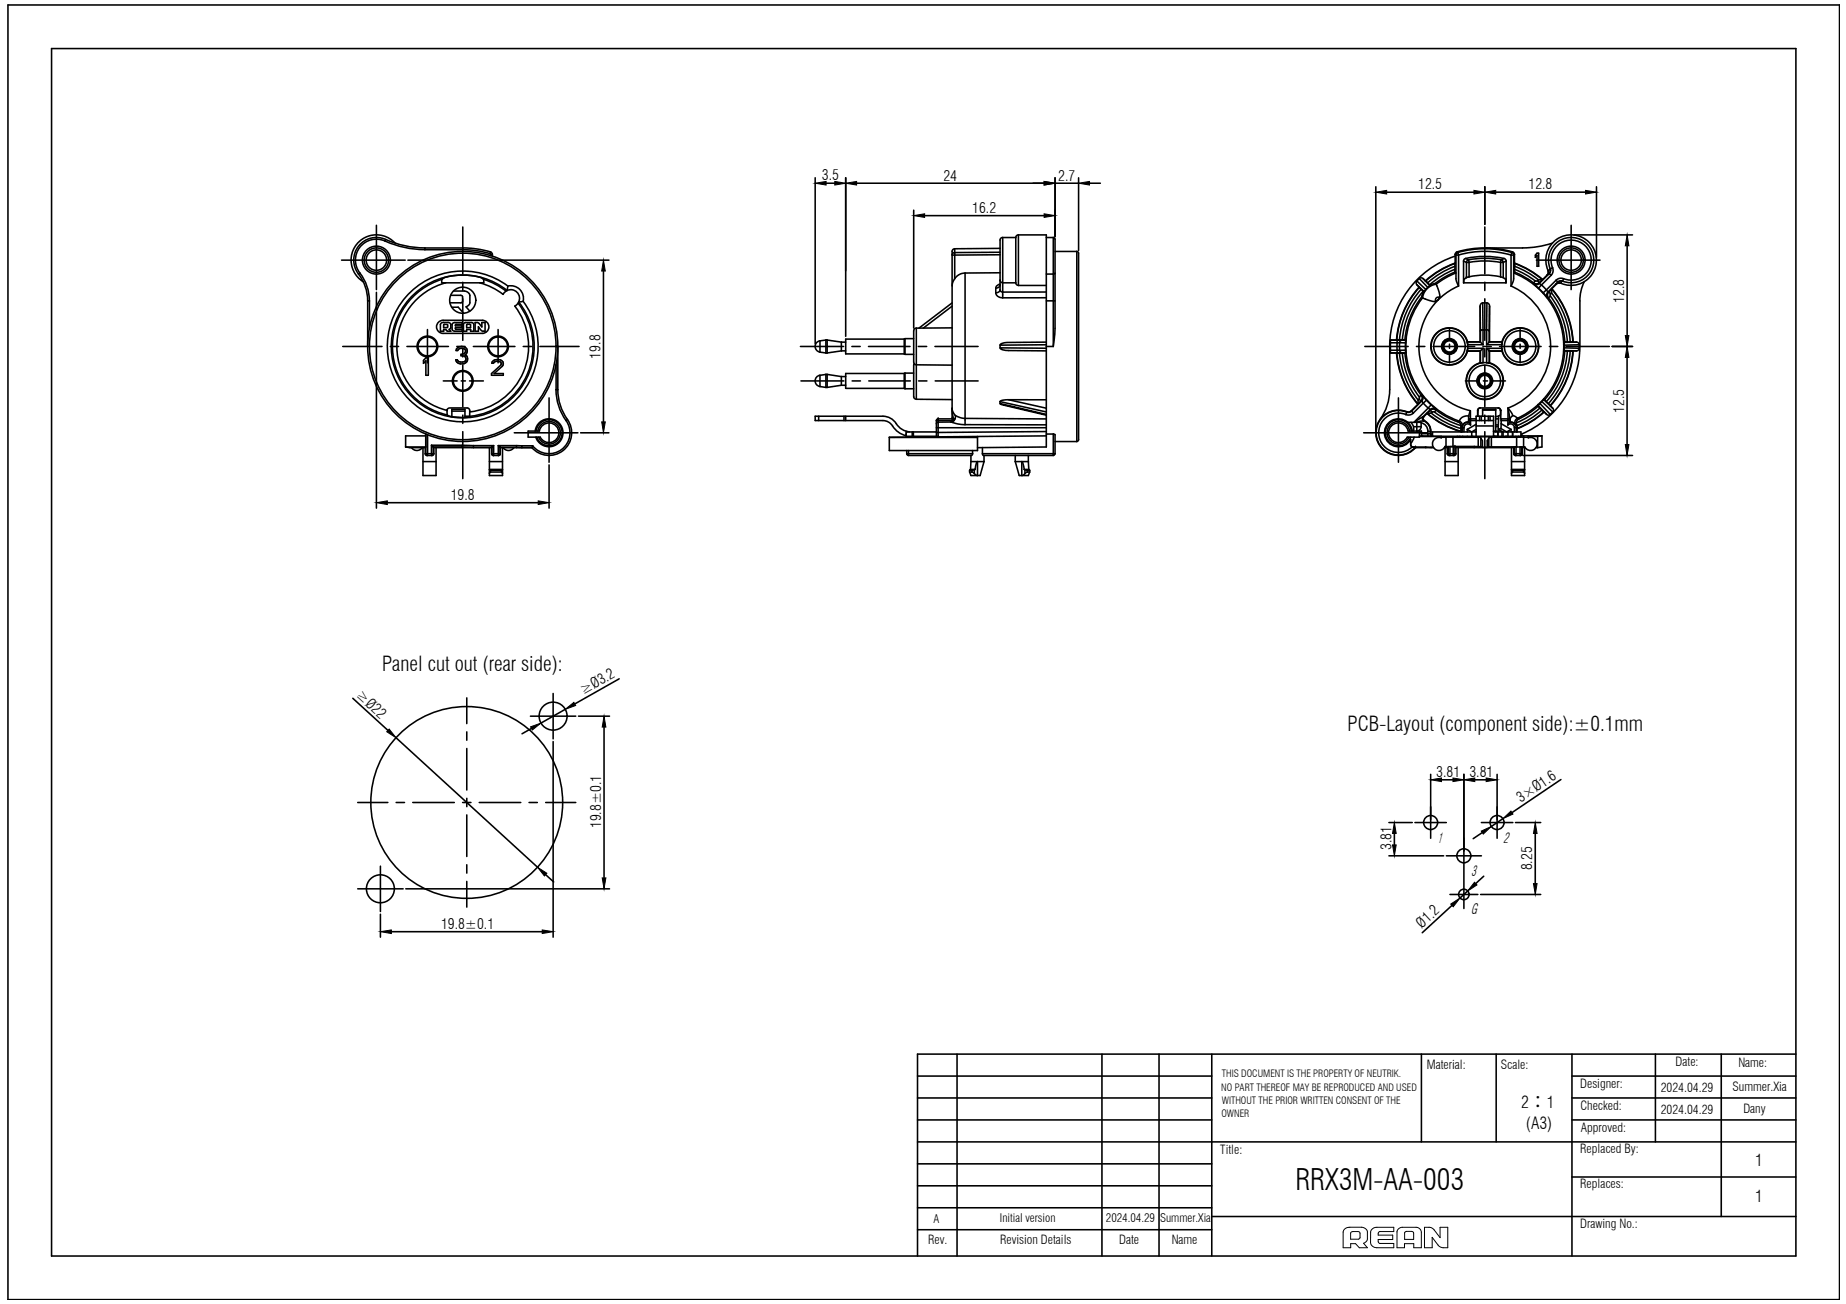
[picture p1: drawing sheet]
<svg xmlns="http://www.w3.org/2000/svg" width="297mm" height="210mm" viewBox="0 0 297 210" stroke-linecap="round" stroke-linejoin="round" font-family="sans-serif">
<!-- layer: _24_IMPORT -->
<g fill="none" stroke="#000" stroke-width=".25">
<path d="M62.1 38.5a3.6 3.6 0 0 0-4.4 1.1 3.6 3.6 0 0 0 0 4.5M62.1 38.5a15.3 15.3 0 0 0 6.3 1.4M62.1 38.6l-.1 .2M63.6 39.1a4.1 4.1 0 0 0-6.2 .2 4.1 4.1 0 0 0 1.1 6.1M68.4 39.9v.3M68.4 39.9h6.1M74.5 39.9l2.5 .2 1.9 .4M74.5 39.9v.3M160.9 40h-7.3M161.3 38.2l-.3 .2-.1 .2v8.1M161.3 38.2v8.8M161.3 38.2h2.1"/>
<path d="M163.4 38.2v7.3M163.9 37.8l-.4 .2-.1 .2M163.9 37.8h4.5v34.2l-11.1 .1M163.9 37.8v8.1M168.4 38.2h1.1M169.5 38.2l.3 .3v14.4l-.3 2.9M169.5 38.2v17.6M249.8 39.1l-1.3 .4-2.1 .3-7.5 .1M57.9 43.9l-.2 .2a7 7 0 0 1 1.5 4.3M59.2 48.4v7.4M59.2 48.4h.2M59.4 48.4v4.5"/>
<path d="M66.2 46.9a12.1 12.1 0 0 1 15.5-.8l-.1 .7a11.5 11.5 0 0 0-18.3 6.4 11.5 11.5 0 0 0 13.7 13.8 11.5 11.5 0 0 0 6.5-18.4l.7-.1a12.1 12.1 0 0 1-2.2 16.7 12.1 12.1 0 0 1-16.7-1.5 12.1 12.1 0 0 1 .9-16.8zM68.4 40.2a17 17 0 0 1-7.1-1.6 3.4 3.4 0 0 0-3.6 1.5 3.4 3.4 0 0 0 .2 3.8 7.3 7.3 0 0 1 1.5 4.5M68.4 40.2h6.1M68.5 57.6h.4v2.8h-.4v-2.3l-.4 .4v-.5zM71.1 45h.1M71.1 45v.5h6.7v-.5M71.1 45l.4-.3a11.3 11.3 0 0 1 5.7-.1l.6 .4M71.1 45a11.3 11.3 0 0 0-7.9 11.2 11.3 11.3 0 0 0 8.8 10.6M71.7 45.5a10.6 10.6 0 0 0-7.8 10.4 10.6 10.6 0 0 0 8 10.2M73.6 56a.89 .89 0 0 1 1.1-.2 .89 .89 0 0 1 .4 1l-.3 .3a.81 .81 0 0 1 .3 1.1 .81 .81 0 0 1-1 .4l-.6-.3-.2-.4h.3a.82 .82 0 0 0 1.4 0v-.2a.62 .62 0 0 0-.8-.4v-.3a.6 .6 0 0 0 .7-.6 .73 .73 0 0 0-1.3 0h-.2zM74.5 40.2l1.9 .1 2.4 .5M77.2 45.5l2.2 .9 1.5 1a1.4 1.4 0 0 1 2.3-.4 1.4 1.4 0 0 1-.4 2.3 10.6 10.6 0 0 1-7.2 17"/>
<path d="M77.8 45l1.7 .6 1.9 1.3M77.8 45h.1M78.8 40.8l.2 .2M78.9 40.6l.3 .4M78.9 40.6l-.1 .2M79 41v.2M79 41h.2M79.2 41v.2M79.4 58a.97 .97 0 0 1 1.6 .6l-.2 .4-1.3 1.1h1.5v.3h-1.9v-.3l1.5-1.3 .1-.2a.71 .71 0 0 0-1.3-.1h-.3zM81.7 46a2.04 2.04 0 0 1 2.5 2.5M83.4 48.8a11.3 11.3 0 0 1-7.8 18.2M89.5 58.7v4"/>
<path d="M89.8 55.8v6.9M131.9 54.9a.92 .92 0 0 0-.7 .9 .92 .92 0 0 0 .7 .9M131.9 54.9v1.8M131.9 54.9l1-.2v2.1l-1-.1M132.9 56.8h.2M132.9 54.7h.2M135.4 56.5h.7M135.4 55.1h.7M135.4 55.1l-2.3-.4v2.1l2.3-.3M135.4 55.1v1.4M145.5 54.6h-9.4v2.4h9.4M145.5 54.6v2.4"/>
<path d="M145.5 57h.1M145.6 57h1.4M145.6 54.5v2.5M145.6 54.5l-.1 .1M145.6 54.5h1.4M147 53.2v5.1l.2 .4 6 .1M147.1 58.5l-.1 5.3 .2 .4 .2 .1M147.4 52.8l-.2 .1-.2 .3M147.4 52.8v11.5h5.8M153.2 48.8l-5.3 4M153.2 49.3l-4.6 3.5M153.2 52.8h-5.8"/>
<path d="M153.6 40.7v4.2M153.6 44.9l-.3 .6-.1 .5M153.6 40.7l-.3 .1-.1 .3 7.7-.1M153.6 40v.7M153.6 40l-.2 .1-.2 .4v26.9M155.3 43.9a2.11 2.11 0 0 0-1.7 1M155.3 43.9v24.5M160.2 47.1a1 1 0 0 0 1.1 .8M160.9 46v-.1l-.2 .3-.5 .2M160.9 45.7l-.1 .1a.68 .68 0 0 0-.6 .6v.7M160.9 46.7l-.2 .3-.5 .1M160.9 46.7l.1 .2 .3 .1"/>
<path d="M160.9 45.1l.2 .4h.2M160.9 55.6v.4M160.9 43.9h-5.6M160.9 40.6l-7.3 .1M161.3 47v.9M161.3 45.5h2.1M163.4 45.5l.3 .4h.2M163.9 45.9h4.5M168.4 55.1h-6.3l-.8 .2-.4 .3 7.5-.1M168.4 56.1l-7.5-.1 .3 .3 .8 .1 6.4 .1M168.4 48.4h1.4M168.4 47.9h-7.1"/>
<path d="M168.4 55.8h1.1M168.4 47h-7.1M169.8 43.9l-.3 .2h-1.1M169.8 40.5h3.5M173.3 40.5l.3 .3-.1 30-.2 .3M173.3 40.5v30.6M223.7 54.8h2.5M223.7 56.4h1.1M223.7 55.2h1.1M224.7 56.8a14.2 14.2 0 0 0 3.4 8.3M224.7 54.7h-1v2.1l2.4 .1M224.7 54.7l1.5 .1"/>
<path d="M224.8 56.8a14.2 14.2 0 0 0 3.4 8.2M224.8 55.2v1.2M224.8 56.4h.4M224.8 54.8v.4M224.8 56.4v.4M225.2 56.9a13.8 13.8 0 0 0 3 7.5M225.2 55.2v1.2M225.2 56.4l.1 .2 .3 .2M225.2 55.2h-.4M225.2 55.2h1M225.6 54.8l-.3 .1-.1 .3M225.6 56.8h-1.9"/>
<path d="M225.6 56.9a13.3 13.3 0 0 0 2.8 7M226.1 56.8a12.9 12.9 0 0 0 2.6 6.8M226.2 55.2v1.2M226.2 56.4v.4M226.2 56.4h-1M226.2 54.8v.4M226.2 56.8h.1M226.2 54.8h.1M226.2 56.8l-.1 .1M226.2 56.8h-.6M228 45.2a.45 .45 0 0 0 0 .6M228 45.2l1.4 1.4"/>
<path d="M228 45.8l.4 .4M228 45.8l1.2 1.1M228.4 46.2a14.2 14.2 0 0 0-3.7 8.5M228.4 46.2v.1M228.4 44.8a.45 .45 0 0 1 .6 0M228.4 44.8l-.4 .4M228.4 44.8l1.3 1.5M228.4 46.3a14.2 14.2 0 0 0-3.6 8.4M228.4 46.3l.7 .6M228.7 46.6a13.8 13.8 0 0 0-3.5 8.1M228.8 47.8a12.9 12.9 0 0 0-2.7 6.9M228.8 47.8h.1"/>
<path d="M228.8 47.8l.1 .2M228.9 48a12.7 12.7 0 0 0 5.9 19.8M228.9 48h.1M229 44.8l1.1 1.1M229 44.8l1.1 1.2M229 46.9a13.3 13.3 0 0 0-3.4 7.8M229.1 46.9l-.3 .9M229.1 46.9h.1M229.4 46.6l-.2 .3M229.7 46.3l-.3 .3M230.1 46l-.4 .3M230.1 45.9v.1"/>
<path d="M231.1 45.7l-.2-.1-.8 .3M231.1 45.7a2.54 2.54 0 0 0-2.2 2.3M231.1 45.7l.4 1a1.46 1.46 0 0 1-.1 1.6l-.2 .1a2.06 2.06 0 0 1-1.8-.2l-.5-.2M231.6 47.9h-.5l-.1 .3v.3M234.1 42.9l-2 .9-2.4 1.7M234.1 43.4l-2.4 1.2-1.7 1.2M234.1 43.8l-1.6 .8-1.5 1M234.1 42.4a14.2 14.2 0 0 0-4.7 2.8M234.1 42.9v.9M234.1 43.8l.2 .1M234.1 41.2a15.3 15.3 0 0 0-10.5 14.6v6.9a8.2 8.2 0 0 1-1.5 4.8M234.1 42.3a14.2 14.2 0 0 0-4.7 2.9"/>
<path d="M234.1 41v1.9M234.1 41l.2 .1M234.3 43.9l-1.7 .8-1.5 1M234.3 41.1v3.9l.4 1M234.3 41.1h.4M234.4 40.5a15.9 15.9 0 0 1 9 0M234.4 40.6l-.3 .4M234.5 40.6l.1 .1M234.6 40.6a15.7 15.7 0 0 1 8.7 0M234.6 40.7l-.3 .2v.2M234.6 40.7l.1 .4M234.7 41.1a15.3 15.3 0 0 1 8.4 0"/>
<path d="M234.7 46a10.6 10.6 0 0 0-6.3 10.8 10.6 10.6 0 0 0 8.2 9.3M234.7 41.1v4.9M235.5 42v3.5h6.8v-3.5M235.5 42l.5 .2M235.6 45h.1M235.6 45l-.1 .5M235.8 41.6a14.5 14.5 0 0 1 6.2 0M235.8 41.6l-.2 .2-.1 .2M235.8 41.6l.5 .2M236 44.7h.1M236 42.2v2.5M236 42.2h.4"/>
<path d="M236 44.7l-.4 .3M236.1 55.1l.1 .4h2.4M236.1 56.5h.1M236.1 56.5h2.1M236.1 55.1h2.1M236.1 55a3 3 0 0 0-4.6-1.7 3 3 0 0 0 0 4.9 3 3 0 0 0 4.6-1.7M236.3 41.8l3-.2 2.2 .2M236.3 41.8l-.2 .2-.1 .2M236.3 41.8l.1 .4M236.4 44.6l1.4-.3h1.5l2.2 .3M236.4 42.2l2.9-.2 2.2 .2M236.4 44.6l-.4 .1"/>
<path d="M236.4 42.2v2.4M238.2 58.4a3 3 0 0 0-1.7 4.6 3 3 0 0 0 4.9 0 3 3 0 0 0-1.7-4.6M238.2 55l-2.1 .1M238.2 56.5v1.9M238.2 49.3v4M238.2 49.3v5.7M238.2 55v.1M238.2 53.3l.2-.2h1l.2 .2M238.2 55.1l.4 .4M238.2 53.3v1.8M238.2 56.5h.1M238.6 48.8a.5 .5 0 0 0-.4 .5"/>
<path d="M238.6 48.8v6.7M238.6 48.8h.7M238.6 56.1h-2.4l-.1 .4M238.6 56.1l-.4 .4M238.6 56.1v2.3h-.4M239.2 56.1v2.3h.4M239.2 56.1l.5 .4M239.2 56.1h2.5v.4M239.2 53.1v2.4M239.3 48.8a.5 .5 0 0 1 .4 .5M239.3 48.8l-.1 4.3M239.6 55.1l-.4 .4"/>
<path d="M239.6 58.4h.1M239.6 56.5h.1M239.6 53.3v1.8M239.6 56.5v1.9M239.6 56.5h2.1M239.6 55.1h2.1M239.7 55l-.1 .1M239.7 49.3v5.7M239.7 56.5v1.9M239.7 49.3l-.1 4M239.7 58.4h-.1M239.7 56.5h2"/>
<path d="M239.7 55l2 .1M241.5 44.6l.4 .1M241.5 42.2v2.4M241.5 41.8l.3 .2 .1 .2h-.4M241.5 41.8v.4M241.7 55a3 3 0 0 1 4.6-1.7 3 3 0 0 1 0 4.9 3 3 0 0 1-4.6-1.7M241.7 55.1v.4h-2.5M241.7 56.5h.1M241.9 44.7l.4 .3M242 41.6l.3 .2v.2M242 41.6l-.5 .2M242.3 45h.1"/>
<path d="M242.3 45v.5M242.3 42l-.4 .2v2.5M243.1 46a10.6 10.6 0 0 1 6.4 10 10.6 10.6 0 0 1-6.9 9.7M243.1 41.1v4.9M243.1 41.1h.5M243.3 40.7l.2 .1 .1 .3M243.3 40.7l-.2 .4M243.4 40.6l-.1 .1M243.4 40.6l.2 .2 .1 .2M243.6 41.1v3.9l-.5 1M243.6 43.9a12.7 12.7 0 0 1 8 11.5 12.7 12.7 0 0 1-7.4 11.9M243.7 42.3l2.7 1.4 1.8 1.3"/>
<path d="M243.7 42.4v1.4l-.1 .1M243.7 41l-.1 .1M243.7 41v1.4M243.7 42.4l2.7 1.3 1.8 1.3M243.7 43.8l1.6 .8 1.5 .9M243.7 43.4l1.7 .8 1.6 1M243.7 42.9l1.7 .7 2.1 1.4M246.8 45.7l.8 .7M246.8 45.5v.2M247.3 40.8h.3v2.1h-.3v-1.8l-.2 .3v-.3zM247.4 45.2h-.4l-.2 .3M247.4 45.2l.3 .3"/>
<path d="M247.6 46.4l.7 .7M247.7 45.6l-.5 .2-.4-.1M247.7 45.6l.3 .3M247.7 45.5l-.5 .2-.4-.2M247.7 45.5v.1M248 45.9l.8 .7M248 45.9l-.4 .5M248.2 45h-.7l-.1 .2M248.2 45l-.5 .5M248.8 46.7l-.5 .4 .7 .8M248.8 46.7l.3 .3M248.9 44.3l-.7 .7"/>
<path d="M248.9 44.3h.1M249.1 47l-.2 .5 .1 .4M249.1 43.5a4.1 4.1 0 0 1 3.3-5.6 4.1 4.1 0 0 1 4.4 4.8 4.1 4.1 0 0 1-5.8 2.8l-.6 .2M249.1 43.5l.1 .4-.2 .4M249.1 43.6v.3l-.2 .4M249.1 47.9a12.9 12.9 0 0 1 2.7 7.1M249.2 47.9h-.2M249.2 47l-.2 .5 .2 .4M249.2 47l.3 .3 .2-.1M249.2 47h-.1M249.3 44l-.3 .3M249.3 44h.1"/>
<path d="M249.3 44l-1.6 1.6M249.3 44l.3 .3M249.4 43.3h.1M249.4 43.2a3.6 3.6 0 0 1 2.9-4.9 3.6 3.6 0 0 1 4.1 4 3.6 3.6 0 0 1-5 2.9M249.5 43.4l-.1-.1 .1 .2M249.5 43.4l-.4 .1M249.5 43.4v.1M249.5 47.7a13.3 13.3 0 0 1 2.7 7.3M249.5 43.5l-.2 .5M249.5 47.7l-.3 .2M249.5 47.3v.4M249.6 44.3l-1.6 1.6"/>
<path d="M249.6 47.1a13.8 13.8 0 0 1 3.1 7.9M249.7 46.5a14.2 14.2 0 0 1 3.4 8.5M249.7 46.5v.7M249.7 46.5l-.5 .5M249.7 46.5a14.2 14.2 0 0 1 3.4 8.6M249.7 46.5h.1M249.8 43.1a3.2 3.2 0 0 1 2.6-4.4 3.2 3.2 0 0 1 3.6 3.6 3.2 3.2 0 0 1-4.4 2.6M249.8 43.1l.1 .1a1.11 1.11 0 0 1-.3 1.1M249.8 43.1l-.4 .2M250.4 45.7v.1M250.4 45.1l-1.6 1.6M250.4 45.1l.3 .3"/>
<path d="M250.4 45.8l-.7 .7M250.7 45.4l-1.6 1.6M250.7 45.4h.1M250.7 45.4l-.3 .3M251 45.6l-.6 .2M251.2 45.2l-.5 .2M251.2 45.2l.2 .1M251.2 45.2h.1M251.3 45.2l-.1 .4M251.3 45.2h.1M251.3 45.2l.1 .1M251.6 44.9a1.11 1.11 0 0 0-1.2 .2"/>
<path d="M251.6 44.9l-.2 .4M251.7 56.4l1.4 .1M251.7 55.1h.1M251.7 55.1v.5M251.7 56v.4M251.7 56.4l2 .1M251.7 56l2.4 .1M251.7 55.6v.4M251.8 55h1.3M251.8 55l-.1 .1M251.8 56.5a12.9 12.9 0 0 1-3.3 7.9M252.2 56.5a13.3 13.3 0 0 1-3.4 8.1"/>
<path d="M252.7 56.5a13.8 13.8 0 0 1-3.5 8.5M253.1 56.5a14.2 14.2 0 0 1-3.7 8.8M253.1 55v.1M253.1 56.5a14.2 14.2 0 0 1-3.6 8.8M253.1 56.5h.6M253.1 55.1h.6M253.7 55.1a.43 .43 0 0 1 .4 .4M253.7 55.1h-2M254.1 56.1a.43 .43 0 0 1-.4 .4M254.1 55.5l-2.4 .1M254.1 55.5v.6M254.2 55.8a15.3 15.3 0 0 1-9.3 14.1v.3"/>
<path d="M254.2 48.4v7.4M254.9 45.4l-.5 1.4-.2 1.6M65.3 72l2.8 .1M65.3 72h3.2h-.1M66.2 72a1.05 1.05 0 0 0 1.8 0M68.1 72.1v4.4h2.1v-4.4M68.1 74.3h2.1M68.4 73l.3 .3h.9l.2-.3M68.4 72l-.3 .1M68.4 73h1.4M68.4 72v1M68.5 69.9v3.1l.1 .2 .2 .1v-3.3"/>
<path d="M68.5 70.2h-3.2v1.8M69.4 71.7l.3 .2M69.4 71.7v1.6l.3-.2v-1.2M69.4 71.7h5M69.7 71.9h4.7M69.7 71.9l.1 .1M69.8 72l.4 .1M69.8 72v1M70.2 72.1h8.6M71.9 66.1l.2-.3 .3-.1h2.9l.3 .3v1M71.9 66.1v.7a5.2 5.2 0 0 0 2.9 .4h.5l.3-.2M71.9 66.1h.1"/>
<path d="M72.7 66.2h2.1M72.7 67.1v-1.2h2.1v1.3M74.4 71.9l4.8 .1M74.4 71.9v.2M74.4 71.7h1.8M74.4 71.7v.2M74.8 67h.8M76.2 71.7h3.2M76.2 71.7v.4M78.8 75.6l.1 .1M78.8 72.1v4.4h2.1v-4.4M78.8 75.6h2.1"/>
<path d="M78.8 74.3h2.1M78.9 76l-.1 .2M78.9 76h1.8M78.9 75.7h1.8M78.9 75.7v.3M79.1 73l.1 .2 .2 .1M79.1 72l-.3 .1M79.1 73h1.4M79.1 72v1M79.2 72v1.1l.2 .2M79.2 72h.1M79.4 71.7l-.3 .3"/>
<path d="M79.4 71.7v1.6M80.2 71.7l.3 .3M80.2 71.7v1.6l.3-.2v-1.1M80.2 71.7h2.9M80.5 72h.1M80.5 72h3.5M80.5 73l-.2 .3h-.9M80.5 72l.4 .1M80.5 72v1M80.7 76l.2 .2M80.7 75.7v.3M80.9 75.6l-.2 .1"/>
<path d="M81 72a1.05 1.05 0 0 0 1.7 0M83.1 71.7l.9 .1M83.1 71.7v.4M84 71.8v.3M84 71.8h1.7M85 69.4h1.8M85.7 71.8l-.1 .2-4.7 .1M86.1 69.4a2.25 2.25 0 0 1 2.4-2 2.25 2.25 0 0 1 2.1 2.3M86.3 69.4a2.1 2.1 0 0 1 2.2-1.8 2.1 2.1 0 0 1 1.9 2.1M86.5 69.4a1.83 1.83 0 0 1 2-1.6 1.83 1.83 0 0 1 1.7 1.9M86.8 69.4a1.58 1.58 0 0 1 1.7-1.3 1.58 1.58 0 0 1 1.4 1.6M89.5 62.7a8.5 8.5 0 0 0 1.6 5"/>
<path d="M89.5 62.7h.3M89.8 62.7a8.2 8.2 0 0 0 1.5 4.8M91.1 67.7a3.4 3.4 0 0 1-.7 4.6 3.4 3.4 0 0 1-4.7-.5M91.3 67.5a3.6 3.6 0 0 1-.7 5 3.6 3.6 0 0 1-5-.5M91.3 67.5l-.2 .2M131.7 67v.7M131.9 60.4a.92 .92 0 0 0-.7 .9 .92 .92 0 0 0 .7 .9M131.9 60.4v1.8M131.9 60.4l1-.1v2.1l-1-.2M132.9 60.3h.2M132.9 62.4h.2M135.4 60.6l-2.3-.3v2.1l2.3-.4"/>
<path d="M135.4 60.6v1.4M135.4 62h.7M135.4 60.6h.7M135.8 67v.7M136.1 67v.7M143.1 70.4h14.2M145.5 60.1h-9.4v2.4h9.4M145.5 62.5l.1 .1M145.5 60.1v2.4M145.6 60.1v2.5M145.6 62.6h1.4M145.6 60.1h1.4"/>
<path d="M145.6 60.1h-.1M145.8 69.8l-.1 .3M145.9 73l.3 .3M145.9 73h10.6M145.9 72.5v.5M145.9 69.4v.1M146.2 72.5v.8h10.1l.2-.3M146.4 69.5a3.2 3.2 0 0 1-2.5-1.7 2.52 2.52 0 0 0-1.8-.8h-10.9v.7h10.9a2.08 2.08 0 0 1 1.8 1.2l1 .9 .9 .3M146.8 69.5v.7M146.9 69.5v.7M147 69.5v.7M150.7 69.5h-4.9v.7h4.9"/>
<path d="M150.7 68.9h17.7M150.7 67.7h2.8M150.7 67.7v2.6M151 68l-.3 .2M151 67.4l-.3 .3M151 70.3h.1M151 67.4v2.9M151 67.4h.1M151 67.4h2.2M153 67.9l1 .3 1.3 .2M153 67.9l-2 .1M153.2 67.4l.3 .3"/>
<path d="M153.2 67.4h.1M153.2 65.8l.2 .6 .3 .5M153.2 65.7l.3 1.9M153.5 67.6h.1M153.5 67.6v.1M153.5 67.6l-.5 .3M153.7 67.4l-.2 .2M153.7 66.9l.7 .3 .9 .1 13.1 .1M153.7 66.9v.5M155.3 68.4h13.1M156 76h.4M156 75.7h.4"/>
<path d="M156 75.7v.3M156.2 75.6h.7M156.2 75.6l-.2 .1M156.2 74.3h2.1M156.2 73.3v1M156.2 74.3v1.3M156.4 75.7v.3M156.5 72.5v.5M156.8 75.6v.6M156.9 75.6l.2-1.1 .2-.2v2.2l-.9-.5M156.9 75.6l-.5 .1M157.3 70.3v2.2h-14.2v-2.1"/>
<path d="M158.1 73h11.7M158.1 72v1M158.3 74.3l-.6 2.2h-1.5l-.2-.5M158.3 73.3v1M160.9 64.7v.3M160.9 64.7l7.5 1.6M162.3 64.3l6.1 1.4M163.4 74.3l.6 2.2h1.5l.2-.5M163.4 74.3h2.1M163.4 73.3v1M164.8 75.6h.1M164.8 75.6l-.2-1-.2-.3v2.2l.9-.5"/>
<path d="M164.8 75.6h.7M164.9 75.6l.4 .1M164.9 75.6v.6M165.3 76h.4M165.3 75.7h.4M165.3 75.7v.3M165.5 74.3v1.3M165.5 73.3v1M165.5 75.6l.2 .1M165.7 75.7v.3M168.4 64.4l-6.3-.1-.8 .1-.4 .3M168.4 66.7l-7.5-1.7 .4 .2 7.1 1.6"/>
<path d="M168.4 70.2l-25.3 .2M168.4 69.5l-17.7 .1M168.4 69.9h1.1M169.5 69.9v3.4h-11.3l-.1-.3M169.5 69.9l.3 .1v3M169.8 73l-.3 .3M169.8 71.1h3.5M223.4 69.7a1.58 1.58 0 0 1 1.5-1.6 1.58 1.58 0 0 1 1.7 1.3h2.1v.4M226.2 66.7a3.2 3.2 0 0 0-4.3 3.6 3.2 3.2 0 0 0 5.3 1.6M226.3 66.3a3.6 3.6 0 0 0-4.8 4.2 3.6 3.6 0 0 0 6.3 1.5M226.4 66.3h.1M226.4 66.3a3.6 3.6 0 0 0-4.9 4.2 3.6 3.6 0 0 0 6.2 1.5"/>
<path d="M226.4 66.3l-.2 .4M226.5 68a2.25 2.25 0 0 0-3.3 .3 2.25 2.25 0 0 0 .6 3.2 2.25 2.25 0 0 0 3.2-.7v.8M226.5 68a2.25 2.25 0 0 1 .7 1.4M226.5 68h2.2v.7M226.8 69.4a1.83 1.83 0 0 0-2.1-1.5 1.83 1.83 0 0 0-1.5 2M227 71.6l.1 .3 .3 .1M227 71.6l.2 .3M227 68l.5 .7M227.1 69.4a2.1 2.1 0 0 0-2.2-1.8 2.1 2.1 0 0 0-2 2.1M227.1 66.1l-.4 .2h-.3M227.1 66.1v.1M227.1 66.2l-.3 .2-.4-.1"/>
<path d="M227.1 66.2l.3 .3M227.2 71.9l.2 .1M227.4 72l.4 .1M227.4 72h2M227.4 72h.1M227.4 66.5a1.14 1.14 0 0 1-1.2 .2M227.8 72h.1M227.8 72.1h2.9M228.1 65.1l-1 1M228.2 65l-.1 .1M228.3 64.2l-.1 .2v.6M228.3 64.2l.3 .3"/>
<path d="M228.4 63.9l-.1 .3M228.6 64.5l-.4 .5M228.7 68.1a1.36 1.36 0 0 1 1.1 1.3M228.7 68.7h-1.2l-.1 .7M228.7 63.6l.1 .5-.2 .4M228.7 63.6l-.3 .3M228.7 69.8l.1 .3 .2 .1M228.7 69.8h1.1M228.8 64.5l.2 .4M228.8 64.5h-.2M228.8 64.5l-1.7 1.7M228.8 63.6l.7 .8"/>
<path d="M228.8 63.6l.2 .5-.2 .4M228.8 63.6h-.1M229 67.1l-.1 .4 .2 .3M229 67.1l-1.4 .9M229 64.9l.8 .8M229 64.9l-1.6 1.6M229.1 67.1l-.1 .3 .2 .3M229.1 67.1h-.1M229.1 67.8a1.87 1.87 0 0 1 1.1 2M229.1 67.8l-1.1 .2v1.4a.72 .72 0 0 0 .7-.7M229.1 67.8h.1M229.2 67.7a1.85 1.85 0 0 1 1 1.7"/>
<path d="M229.2 67.7l-.1 .1M229.4 72h.9M229.4 72v.1M229.5 64.4l.8 .8M229.5 64.4l-.5 .5M229.6 66.5a14.2 14.2 0 0 0 5.5 3M229.6 66.6l-.5 .5M229.7 66.5a15.7 15.7 0 0 0 5.5 3M229.7 66.5l-.1 .1M229.8 65.7l.4 .2M229.8 65.7l.5-.5 .8 .7M229.8 65.7l-2.3 2.3"/>
<path d="M230.2 66.1l.3 .3-.2 .1M230.2 66.1l-.5 .4M230.2 69.8h-.4M230.2 69.8v.2l.3 .2h-.7v-.4M230.2 69.8h.1M230.2 65.9v.2M230.2 65.9l-1.2 1.2M230.2 69.7l.3 .4M230.2 69.7v.1M230.2 69.4h-.4v.4M230.2 69.4v.3M230.3 72h.3"/>
<path d="M230.3 72v.1M230.3 66.5a13.8 13.8 0 0 0 4.8 2.5M230.3 66.5h-.6M230.5 69.5h7M230.8 66.3l-.4 .1M230.8 66.3l2.4 1.5 1.9 .7M231.1 66l1.4 1 2.1 .9M231.1 66l-.5-.1-.4 .2M231.1 66l-.3 .3M231.1 65.9l-.5-.2-.4 .2M231.1 65.9v.1M231.9 70.2v.3a1.05 1.05 0 0 0-1.3 .6 1.05 1.05 0 0 0 .6 1.3 1.05 1.05 0 0 0 1.3-.5"/>
<path d="M231.9 70.4h.8M232.4 72.1h.1M232.5 72.1v4.4h2.1v-4.4M232.5 74.3h2.1M232.5 71.9h.2M232.7 70.4h1.1v1.5h-1.1zM232.9 73l.2 .3h1l.2-.3M232.9 72l-.4 .1M232.9 73h1.4M232.9 72v1M233.8 70.4h4.4M233.8 71.9h.3v1.2l-.3 .2z"/>
<path d="M234.1 71.9h.1M234.1 71.9l.2 .1M234.3 72l.3 .1M234.3 72v1M234.5 70.2l.1 .1M234.6 70.3h1.5M234.6 72.1h8.6M234.7 67.9l.3 .3 .1 .5 .2-.1M234.8 67.8l.4 .3 .1 .5M234.8 67.8l.1-.3a1.37 1.37 0 0 1 1.4-.5v1M234.8 67.8l-.1 .1M234.9 70.2l-.3 .1"/>
<path d="M235.1 68.7v.1M235.1 69.5v-.6h.5v.6M235.1 69.5h.1M235.3 68.6h.1M235.3 68.9v.6M235.4 70.2l-.1 .1M236.1 69.1l.7 .4M236.1 69.1v.4M236.1 70.2v.1M236.3 67.7h4M236.3 67.1l.3-1v2.3l-.3-.4M236.3 68l-.6 .1-.4 .5"/>
<path d="M236.3 68a.9 .9 0 0 0-1 .8M236.6 67.4l-.3 .3M236.6 67.4h.9M236.6 68.4a.62 .62 0 0 0-.7-.1 .62 .62 0 0 0-.3 .5M236.6 67.4l-.2 .2-.1 .4M236.8 70.3h-.7M236.8 69.5v.8M237 70.2l-.2 .1M237.2 71.9h-3.9v1.4l-.3-.2v-1.2l-.1 .1M237.2 71.9h.7M237.2 71.9v.2M237.5 70.2v-3.2h2.8v3.2"/>
<path d="M237.5 68.6h2.8M237.5 68.3l-1.4 .8M237.5 69.1l-.7 .4M237.5 69.5h-.1M237.8 66.1h.1M237.8 66.3v.7M237.8 66.1v.9M237.9 71.9h.4M237.9 70.4v1.5M238.1 67v.7M238.2 70.3h1.5l-.4 .7v1h-.8v-1zM238.2 65.7l-.3 .1-.1 .3"/>
<path d="M238.2 65.7h2.9l.2 .1 .2 .3M238.3 71.9h.2M238.3 70.5v1.4M238.4 67v.7M238.6 67v-1.1h2.1v3.6M238.6 66h2.1M239 72v.1M239.5 67v.7M239.6 71.9l-.3 .1M239.6 71.9h4.4M239.6 70.5v1.4M239.6 70.4h4.4"/>
<path d="M239.8 67v.7M240 70.4v1.5M240.3 69.4l.4 .1h4v.7h-16.3M240.3 70.1l.6 .1M240.3 69.4h.4M240.7 68.7h.4M240.7 68.4h.4M240.7 67.4h.4M241 69.5v.7M241.1 65.7l.2 .1 .1 .3M241.1 68.4v.7l.7 .4M241.1 67l-.4 .1"/>
<path d="M241.1 67v.4M241.1 67.4v1M241.4 69.3l-.7 .1M241.4 66.1h.1M241.4 66.1v.7l-.3 .2M241.5 66.1v1.3h1.2M241.5 69l-.4 .1M241.5 69l.9 .5 .7-.4M241.5 67.4l.1 .3M241.6 67.7h1.3M241.6 68.2l1.5 .9M241.6 67.7v.5"/>
<path d="M241.6 68.2l-.1 .8M241.7 69.5v.7M241.9 69.5v.7M242.3 70.2l.1 .1M242.4 70.3h.7M242.4 70.2v.1M242.6 68.4a.62 .62 0 0 1 .7-.1 .62 .62 0 0 1 .4 .5M242.6 67.4l.3 .1v.5M242.6 69.5v.7M242.7 65.7l.7 1.2M242.7 67.4l.2 .3M242.7 65.7l.2 1.9"/>
<path d="M242.7 65.7l-.1 2.7 .3-.4M242.9 68a.9 .9 0 0 1 1.1 .8M242.9 67.6v.3l.5 .1 .5 .4M243 67.4l-.1 .2M243.1 69.1v.4M243.1 70.2v.1M243.2 75.6l.2 .1M243.2 72.1v4.4h2.1v-4.4M243.2 75.6h2.1M243.2 74.3h2.1M243.4 69.5v.7M243.4 76l-.2 .2"/>
<path d="M243.4 76h1.8M243.4 75.7h1.8M243.4 75.7v.3M243.4 66.9l.8 .4M243.4 66.9l-.4 .5M243.6 73l.2 .3h1l.2-.3M243.6 72l-.4 .1M243.6 73h1.4M243.6 72v1M243.7 72v1.1l.2 .2v-1.3M243.7 72h.2M243.7 72h-.1"/>
<path d="M243.9 68.4h.1M243.9 70.2l.1 .1M243.9 72h.1M244 68.9v.6M244 71.9h1.2M244 68.4l.1 .1M244.1 68.5v.4M244.1 69v.5M244.1 69.5h.1M244.1 68.9v.1M244.1 68.9h-.4v.6M244.1 69h.1"/>
<path d="M244.2 67.3h.1M244.2 67.3l-.4 .5 .1 .6M244.2 67.3l.2 .2M244.3 70.2l.4 .1M244.4 67.5l-.4 .3v.6M244.6 72h.3v1.1l-.3 .2zM244.7 70.3h-1.6M244.7 70.2h.1M244.8 70.2h3.3M244.8 70.2l-.1 .1M244.9 72h.1M245 72l.3 .1"/>
<path d="M245 72v1M245.2 76l.1 .2M245.2 75.7v.3M245.2 70.4h.1M245.2 70.4h-1.2v1.5M245.2 70.4h.7M245.2 70.4v1.5M245.3 75.6l-.1 .1M245.3 72.1h.1M247.2 72.1h.2M247.4 70.3h-1.5v.2a1.05 1.05 0 0 1 1.4 .6 1.05 1.05 0 0 1-.6 1.3 1.05 1.05 0 0 1-1.4-.5h-.1M247.4 70.3v1.8"/>
<path d="M247.5 65.3l.9 1M247.5 65.3h.1M247.5 65.3l1.4 1.4M247.5 65.4l-1.5 1.1-1.6 .9M247.8 65.7l-1.5 1.2-2.3 1.2M247.8 65l-.3 .3M247.8 65l1.7 1.7M248.1 64.7l1.8 1.6M248.1 64.7l-.3 .3M248.1 66l-2.2 1.6-1.8 .9M248.1 70.2v1.8l-.7 .1M248.1 70.2l-.7 .1"/>
<path d="M248.4 64.3h.1M248.4 64.3l-.3 .4M248.4 64.3l.1 .1M248.4 64.3l1.4 1.4M248.4 66.3l-2.3 1.7-2 1M248.4 66.3h.1M248.5 66.3l-2.4 1.8-2 .9M248.5 66.3l.4 .4M248.5 64.4l1.3 1.3M248.9 66.7a.42 .42 0 0 0 .6 0M249.8 65.7a.42 .42 0 0 1 .1 .6M249.9 66.3l-.4 .4"/>
<circle cx="60.6" cy="41.9" r="2.25"/>
<circle cx="60.6" cy="41.9" r="1.96"/>
<circle cx="60.6" cy="41.9" r="1.65"/>
<circle cx="68.8" cy="55.8" r="1.67"/>
<circle cx="68.8" cy="55.8" r="1.52"/>
<circle cx="74.5" cy="55.8" r="15.3"/>
<circle cx="74.5" cy="55.8" r="15"/>
<circle cx="80.1" cy="55.8" r="1.67"/>
<circle cx="80.1" cy="55.8" r="1.52"/>
<circle cx="233.2" cy="55.8" r="2.95"/>
<circle cx="233.2" cy="55.8" r="2.53"/>
<circle cx="233.2" cy="55.8" r="1.26"/>
<circle cx="233.2" cy="55.8" r="1.19"/>
<circle cx="233.2" cy="55.8" r="1.05"/>
<circle cx="233.2" cy="55.8" r=".9"/>
<circle cx="244.6" cy="55.8" r="2.95"/>
<circle cx="244.6" cy="55.8" r="2.53"/>
<circle cx="244.6" cy="55.8" r="1.26"/>
<circle cx="244.6" cy="55.8" r="1.19"/>
<circle cx="244.6" cy="55.8" r="1.05"/>
<circle cx="244.6" cy="55.8" r="1.04"/>
<circle cx="244.6" cy="55.8" r=".9"/>
<circle cx="252.8" cy="41.9" r="2.25"/>
<circle cx="252.8" cy="41.9" r="1.96"/>
<circle cx="252.8" cy="41.9" r="1.65"/>
<circle cx="74.5" cy="61.3" r="1.67"/>
<circle cx="74.5" cy="61.3" r="1.52"/>
<circle cx="238.9" cy="61.3" r="2.95"/>
<circle cx="238.9" cy="61.3" r="2.53"/>
<circle cx="238.9" cy="61.3" r="1.26"/>
<circle cx="238.9" cy="61.3" r="1.19"/>
<circle cx="238.9" cy="61.3" r="1.05"/>
<circle cx="238.9" cy="61.3" r=".9"/>
</g>
<!-- layer: 0 -->
<g fill="none" stroke="#000" stroke-width=".25">
<path d="M1.3 .8h294.7v208.4h-294.7zM8.3 7.8h280.7v194.4h-280.7zM70.7 51.8l.6-.2h6.3a1.05 1.05 0 0 1 1.1 1 1.05 1.05 0 0 1-1.1 1.1h-6.3a1.05 1.05 0 0 1-1-.8 1.05 1.05 0 0 1 .4-1.1zM71 52l.3-.1 1.1 .1 .1 .2v.5l-.2 .3 .2 .3h-.5l-.3-.3h-.3v.3h-.5v-1.1zM71.4 52.3l.6-.1v.5h-.6zM72.5 47.5l1.8 .1 .1 .1v.8l-.2 .2h-1.8M72.7 49.5h1l.9 .9M72.9 52l.2-.1h1.2v.3h-.9l-.1 .1v.2h1v.3h-1v.1l.1 .1h.9v.3l-1.4-.1-.2-.2v-.8zM73 46.8h1.7a.92 .92 0 0 1 .9 .8v1.3l-.6 .5 .6 .7M74.6 52.1l.3-.2 1.2 .1 .1 .2v1.1h-.5v-.3h-.6v.3h-.5zM75.1 52.2h.6v.5h-.6zM76.5 51.9l.5 .1 .5 .6v-.7h.6v1.4h-.6l-.5-.7v.7h-.5z"/>
<path d="M85 69.4v1h1.9a1.58 1.58 0 0 0 1.8 .8 1.58 1.58 0 0 0 1.2-1.5M90.2 69.7a1.83 1.83 0 0 1-1.5 1.8 1.83 1.83 0 0 1-2-1.1M90.4 69.7a2.1 2.1 0 0 1-1.7 2 2.1 2.1 0 0 1-2.3-1.3M90.6 69.7a2.25 2.25 0 0 1-1.9 2.2 2.25 2.25 0 0 1-2.5-1.5M222.9 69.7a2.1 2.1 0 0 0 1.8 2 2.1 2.1 0 0 0 2.3-1.3M223.2 69.9a1.83 1.83 0 0 0 1.6 1.6 1.83 1.83 0 0 0 1.9-1.1M227.6 70.4l-.6 1M228.4 69.4v1h-2a1.58 1.58 0 0 1-1.7 .8 1.58 1.58 0 0 1-1.3-1.5M228.4 70.2h3.5M230.5 69.5v.7M147.6 173.2h47.4M147.6 176.7h47.4"/>
<path d="M154 169.7v32.5M177.3 169.7v32.5M186.5 169.7v32.5M195 169.7v32.5M228.7 169.7v14.1M240.7 169.7v14.1M252.9 173.2h36.1M252.9 176.7h36.1M252.9 169.7v32.5M266.4 169.7v14.1M277 169.7v26.1M289 169.7h-141.4v32.5"/>
<path d="M147.6 180.3h47.4M147.6 183.8h141.4M147.6 187.3h47.4M147.6 190.9h47.4M147.6 194.4h47.4M147.6 197.9h47.4M195 195.8h94M252.9 180.3h36.1M252.9 189.5h36.1"/>
<circle cx="74.5" cy="48.3" r="2.1"/>
<circle cx="89" cy="115.3" r="2.25"/>
<circle cx="75.1" cy="129.2" r="15.4"/>
<circle cx="230.2" cy="132.4" r="1.13"/>
<circle cx="235.5" cy="137.8" r="1.13"/>
<circle cx="240.9" cy="132.4" r="1.13"/>
<circle cx="61.2" cy="143.1" r="2.25"/>
<circle cx="235.5" cy="144" r=".84"/>
</g>
<!-- layer: DEFAULT_1 -->
<g fill="none" stroke="#000" stroke-width=".25">
<path d="M60.6 36.3v10.3M74.5 36.5v7.6M238.9 36.5v7.6M252.8 36.3v10.3M55 41.9h10.2M55.1 55.8h6.4M62.8 55.8h1.3M65.5 55.8h6.7M68.8 53.1v5.3M73.5 55.8h1.3M74.5 45.4v1.4M74.5 48.1v6.7"/>
<path d="M74.5 56.1v1.4M74.5 58.8v6.7M76.2 55.8h6.7M80.1 53.1v5.3M84.2 55.8h1.3M86.9 55.8h6.3M128.8 55.8h6.9M137.1 55.8h1.3M139.8 55.8h6.6M147.8 55.8h1.3M150.4 55.8h7M219.6 55.8h7"/>
<path d="M227.9 55.8h1.4M230.6 55.8h6.7M238.6 55.8h1.4M238.9 45.4v1.4M238.9 48.1v6.7M238.9 56.1v1.4M238.9 58.8v6.7M241.3 55.8h6.7M247.2 41.9h10.3M249.3 55.8h1.4M252 55.8h7M74.5 66.8v1.4"/>
<path d="M74.5 69.5v7.5M82.8 69.7h10.2M88.3 64v10.4M128.9 61.3h6.9M137.1 61.3h1.4M139.8 61.3h6.7M147.8 61.3h1.4M150.5 61.3h6.9M219.4 69.7h10.3M225 64v10.4M238.9 66.8v1.4M238.9 69.5v7.5"/>
<path d="M75.1 112.3v4.2M75.1 117.8v1.4M85.4 115.3h7.2M89 111.6v7.3M57.6 129.2h4.8M61.2 139.4v7.3M63.7 129.2h1.4M66.4 129.2h6.7M74.4 129.2h1.4M75.1 120.5v6.7M75.1 128.5v1.3M75.1 131.2v6.7"/>
<path d="M75.1 139.2v1.3M77.1 129.2h6.7M85.1 129.2h1.4M87.8 129.2h4.8M227.7 132.4h5M230.2 129.9v5M232.7 137.8h5.7M235.6 134.9v11.3M238.4 132.4h5M240.9 129.9v5M57.6 143.1h7.3M75.1 141.9v4.1"/>
<path d="M233.3 144h4.5"/>
</g>
<!-- layer: 7-744-301_PIN_DXF_AXIS -->
<path d="M233.2 53.1v1.6M233.2 55.4v.7M233.2 56.7v1.7M244.6 53.1v1.6M244.6 55.4v.7M244.6 56.7v1.7M71.3 61.3h2.3M74.2 61.3h.7M75.6 61.3h2.2M235.8 61.3h2.2M238.7 61.3h.7M240 61.3h2.2" fill="none" stroke="#000" stroke-width=".25"/>
<g fill="none" stroke="#000" stroke-width=".25">
<path d="M131.2 28.6v26.7M132.9 29.5h1.4M136.1 28.6v25.5M137.8 29.5h30.2M147 33.8v19M148.8 34.7h19.2M169.8 29.5h3.8M169.8 28.6v9.5M173.6 28.6v11.7M175.3 29.5h1.8M221.4 30.1v39.1M223.1 30.9h14.1"/>
<path d="M238.9 30.1v6M240.7 30.9h14.4M253.3 37.8h9.4M256.9 30.1v11.3M261.8 39.6v14.4M60.6 47.1v34.7M65.6 41.9h32.4M97.1 43.6v24.3M259.4 55.8h3.3M261.8 57.5v14.1M88.3 74.8v7M93.4 69.7h4.6"/>
<path d="M245 73.3h17.7M62.3 80.9h24.3M56.8 112.4l5.6 5.2M63.7 118.8l22.8 20.8M85.5 117.2l-1.5 .9M89 119.4v31.5M91 114.2l-4 2.2M93.1 115.3h5M97.2 117v24.3M99.6 109.3l-7.1 4M223.5 137.8h8.8M223.5 132.4h3.7"/>
<path d="M224.4 134.2v1.8M230.2 124.6v7.3M232 125.5h1.8M235.6 124.6v12.4M237.3 125.5h1.8M238.5 134l-1.4 1M240.9 124.6v7.3M241.8 131.8l-1.8 1.2M243.9 132.4h4M247 134.2v8M251.2 125.5l-7.9 5.3M61.2 147.2v3.7"/>
<path d="M63 150h24.2M65.3 143.1h32.8M87.8 140.8l1.3 1.2M233.6 145.7l-4.7 4.4M236.2 143.4l-1.3 1.2M238.2 144h9.7M238.7 141l-1.2 1.2"/>
</g>
<g fill="#000" stroke="#000" stroke-width=".16">
<path d="M131.2 29.5l1.7-.3v.6zM134.3 29.2l1.8 .3-1.8 .3zM136.1 29.5l1.7-.3v.6zM147 34.7l1.8-.3v.6zM168 29.2l1.8 .3-1.8 .3zM168 34.4l1.8 .3-1.8 .3zM173.6 29.5l1.7-.3v.6zM221.4 30.9l1.7-.3v.6zM237.2 30.6l1.7 .3-1.7 .3zM238.9 30.9l1.8-.3v.6zM255.1 30.6l1.8 .3-1.8 .3zM261.8 37.8l.3 1.8h-.6z"/>
<path d="M97.1 41.9l.3 1.7h-.6zM261.5 54h.6l-.3 1.8zM261.8 55.8l.3 1.7h-.6zM96.8 67.9h.6l-.3 1.8zM261.5 71.6h.6l-.3 1.7zM60.6 80.9l1.7-.3v.6zM86.6 80.6l1.7 .3-1.7 .3zM62.6 117.4l1.1 1.4-1.5-1zM85.4 117l1.6-.6-1.3 1.1zM91 114.2l1.3-1.1 .3 .5zM97.2 115.3l.3 1.7h-.6zM224.1 136h.6l-.3 1.8z"/>
<path d="M224.4 132.4l.3 1.8h-.6zM230.2 125.5l1.8-.3v.6zM233.8 125.2l1.8 .3-1.8 .3zM235.6 125.5l1.7-.3v.6zM238.3 133.8l1.7-.8-1.3 1.3zM239.1 125.2l1.8 .3-1.8 .3zM241.8 131.8l1.3-1.2 .3 .4zM247 132.4l.3 1.8h-.5zM61.2 150l1.8-.3v.6zM87.2 149.7l1.8 .3-1.8 .3zM86.5 139.6l1.5 1-.4 .4zM96.9 141.3h.6l-.3 1.8z"/>
<path d="M233.4 145.5l1.5-.9-1.1 1.4zM237.3 142l.4 .4-1.5 1zM246.8 142.2h.5l-.3 1.8z"/>
</g>
<!-- layer: 0 -->
<path d="M216.3 197.9l.6-.3 2.2-.1a.96 .96 0 0 1 .9 .8v1.1a.87 .87 0 0 1-.6 .7l.6 .7h-1.3l-.6-.6h-.8v.6h-1.2v-2.5zM217.5 198.3h1.2l.1 .2v.8l-.2 .2h-1.3v-1zM220.8 197.9l.6-.3h2.9v.6h-2.3l-.2 .3v.3h2.3v.7h-2.3v.4l.2 .3h2.3v.6h-2.7a.94 .94 0 0 1-1.1-.8v-1.7zM225 197.9l.5-.3h2.4a.85 .85 0 0 1 .8 .7v2.5h-1.2v-.6h-1.5v.6h-1.2v-2.6zM226.1 198.3l.2-.1 1 .1 .2 .2v1h-1.5zM229.2 197.6h.9l.4 .1 1.2 1.5v-1.6h1.3v3.2h-.9l-.5-.2-1.1-1.4v1.6h-1.3z" fill="none" stroke="#000" stroke-width=".16"/>
<text font-size="4.7" x="208.4" y="191.5">RRX3M-AA-003</text>
<g font-size="3.3">
<text x="61.5" y="108">Panel cut out (rear side):</text>
<text x="216.8" y="117.7">PCB-Layout (component side):±0.1mm</text>
</g>
<g font-size="2.7">
<text x="244.8" y="178.3">2∶1</text>
<text x="245.5" y="181.7">(A3)</text>
<text x="282.4" y="187.7">1</text>
<text x="282.4" y="193.5">1</text>
</g>
<g font-size="2.4">
<text x="132.2" y="29">3.5</text>
<text x="151.8" y="29.1">24</text>
<text x="170.3" y="29.1">2.7</text>
<text x="156.5" y="34.2">16.2</text>
<text x="228.2" y="30.5">12.5</text>
<text x="246" y="30.5">12.8</text>
<text x="261.3" y="48.7" transform="rotate(-90 261.3 48.7)">12.8</text>
<text x="96.6" y="57.7" transform="rotate(-90 96.6 57.7)">19.8</text>
<text x="261.3" y="66.5" transform="rotate(-90 261.3 66.5)">12.5</text>
<text x="72.5" y="80.4">19.8</text>
<text x="57.2" y="112.1" transform="rotate(42 57.2 112.1)">≥Ø22</text>
<text x="93.9" y="111.9" transform="rotate(-29 93.9 111.9)">≥Ø3.2</text>
<text x="231.1" y="125">3.81</text>
<text x="236.5" y="125">3.81</text>
<text x="244.7" y="129.2" transform="rotate(-34 244.7 129.2)">3×Ø1.6</text>
<text x="96.7" y="133.3" transform="rotate(-90 96.7 133.3)">19.8±0.1</text>
<text x="223.9" y="136.8" transform="rotate(-90 223.9 136.8)">3.81</text>
<text x="231.4" y="135.7">1</text>
<text x="241.9" y="135.7">2</text>
<text x="236.7" y="141.1">3</text>
<text x="246.6" y="140.1" transform="rotate(-90 246.6 140.1)">8.25</text>
<text x="71" y="149.5">19.8±0.1</text>
<text x="228.8" y="149.5" transform="rotate(-43 228.8 149.5)">Ø1.2</text>
<text x="236.7" y="147.2">G</text>
</g>
<g font-size="2">
<text x="229.6" y="172.1">Material:</text>
<text x="241.5" y="172.1">Scale:</text>
<text x="269.6" y="171.7">Date:</text>
<text x="279.7" y="171.7">Name:</text>
<text x="254.3" y="175.1">Designer:</text>
<text x="254.3" y="178.7">Checked:</text>
<text x="267.2" y="175.7">2024.04.29</text>
<text x="267.2" y="179.3">2024.04.29</text>
<text x="278.8" y="175.6">Summer.Xia</text>
<text x="280.5" y="179.2">Dany</text>
<text x="196.4" y="185.8">Title:</text>
<text x="254.3" y="185.6">Replaced By:</text>
<text x="254.4" y="182.2">Approved:</text>
<text x="254.3" y="191.3">Replaces:</text>
<text x="254.3" y="197.7">Drawing No.:</text>
<text x="149.4" y="200.2">Rev.</text>
<text x="160.9" y="200.2">Revision Details</text>
<text x="180.1" y="200.2">Date</text>
<text x="188.5" y="200.2">Name</text>
</g>
<g font-size="1.9">
<text x="150.2" y="196.8">A</text>
<text x="160.9" y="196.7">Initial version</text>
<text x="177.9" y="196.8">2024.04.29</text>
<text x="186.7" y="196.7">Summer.Xia</text>
</g>
<g font-size="1.6">
<text x="196.6" y="173.4">THIS DOCUMENT IS THE PROPERTY OF NEUTRIK.</text>
<text x="196.5" y="175.5">NO PART THEREOF MAY BE REPRODUCED AND USED</text>
<text x="196.5" y="179.8">OWNER</text>
<text x="196.6" y="177.7">WITHOUT THE PRIOR WRITTEN CONSENT OF THE</text>
</g>
</svg>
